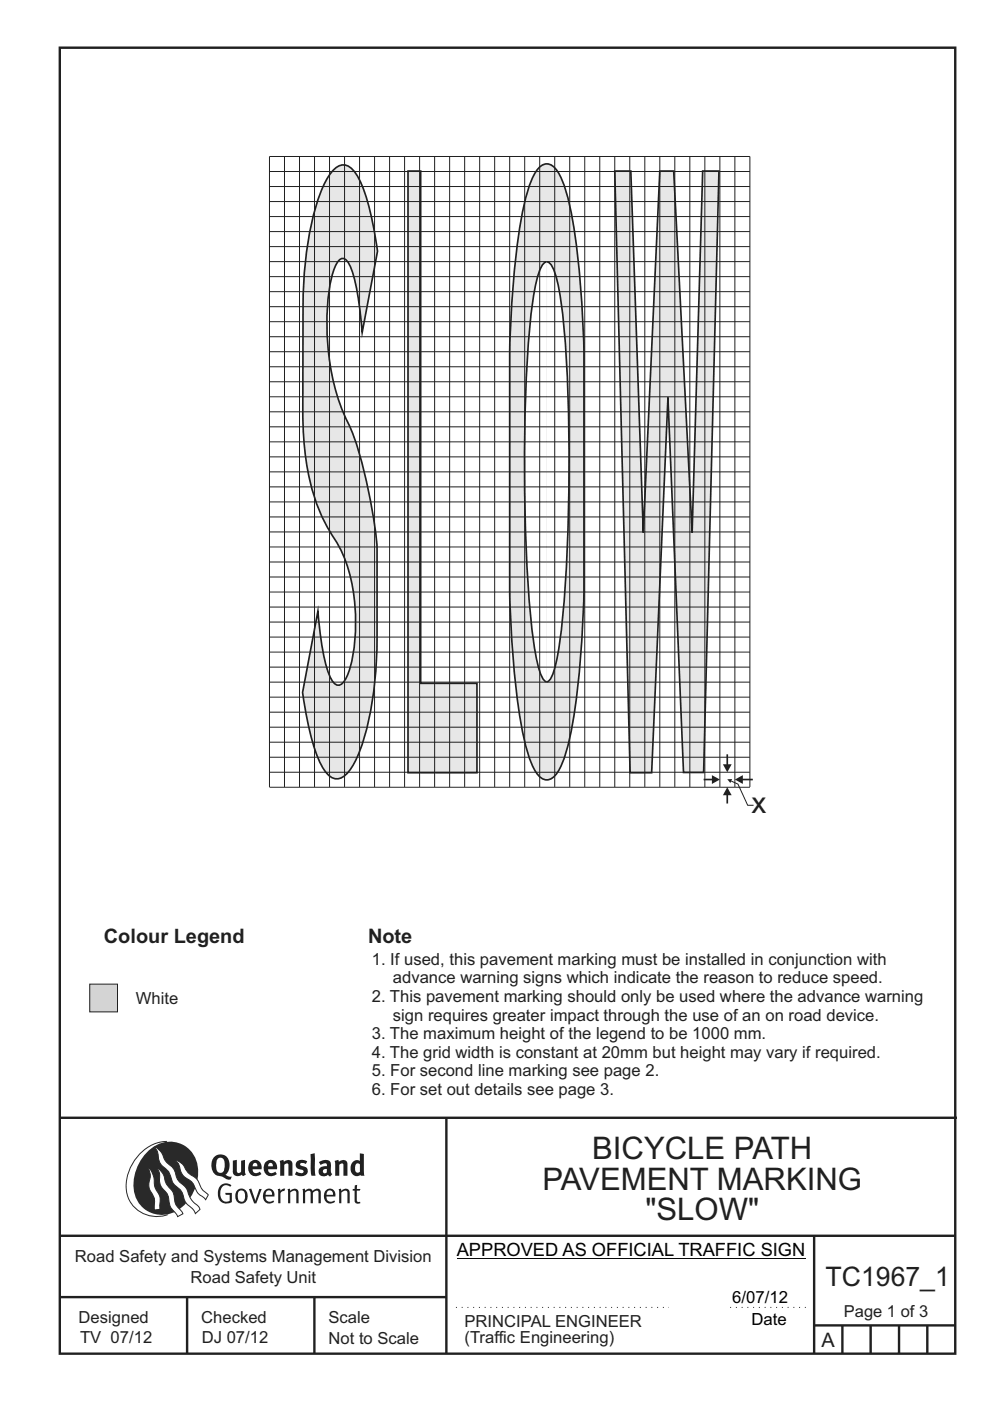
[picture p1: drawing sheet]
<svg xmlns="http://www.w3.org/2000/svg" width="210mm" height="297mm" viewBox="0 0 210 297" stroke-linecap="round" stroke-linejoin="round" font-family="sans-serif">
<g fill="none" stroke="#231f20" stroke-width=".51">
<path d="M12.7 10.1h189.9v276.9h-189.9zM12.7 237h190.3M94.7 236.9v50.1M12.7 262h190M12.7 275h82M39.7 275v12M66.7 275v12M172.7 262v25M172.7 281h30M178.7 281v6M184.7 281v6M190.7 281v6"/>
<path d="M196.7 281v6"/>
</g>
<path d="M96.9 266.8h73.9" fill="none" stroke="#000" stroke-width=".21"/>
<path d="M96.7 277.2h45.2M154.9 277.2h16.6" fill="none" stroke="#231f20" stroke-width=".21" stroke-dasharray=".2 1" stroke-linecap="butt"/>
<path d="M35.4 242a9.3 9.3 0 0 0-8.6 8.6 6.5 6.5 0 0 0 8.8 6.9" fill="none" stroke="#2b2824" stroke-width=".21"/>
<path d="M31.4 244.1a6.1 6.1 0 0 1 6.8-1.7 6.1 6.1 0 0 1 3.8 5.8 9.5 9.5 0 0 1-5.9 9.1 6 6 0 0 1-7.8-6.2 10.3 10.3 0 0 1 3.1-7z" fill-rule="evenodd" fill="#2b2824"/>
<g fill="#fff" stroke="#2b2824" stroke-width=".21">
<path d="M31.6 247.7a1.47 1.47 0 0 1 .7 1.1l.4 1.5a4.1 4.1 0 0 0 1.1 3l.2 1v2.1l-1.2 .2-.1-1a3.9 3.9 0 0 0-.9-3.3 5 5 0 0 1 .1-2.9z" fill-rule="evenodd"/>
<path d="M37.2 245.9l.6 .3a4.2 4.2 0 0 1 1.9 2.2l1.1 .9a3.2 3.2 0 0 1 1.7 2.2l.6 .9 1.1 1-.6 1-.4-.5a3.8 3.8 0 0 1-2-2.6 4.6 4.6 0 0 0-2-1.7 5.1 5.1 0 0 1-1.3-2.8z" fill-rule="evenodd"/>
<path d="M32.8 243.2a3.4 3.4 0 0 1 2 2.5l.8 1a4.3 4.3 0 0 1 2 3.2l.6 .9a5 5 0 0 1 2.1 3.1l.7 .9a2.97 2.97 0 0 1 1.4 1.6l-1 .9a3.2 3.2 0 0 0-1.5-1.8l-.7-.9a4.6 4.6 0 0 0-2.2-3.4 4 4 0 0 1-1-2.3 4 4 0 0 0-1.6-1.7 3.6 3.6 0 0 1-.9-2.7z" fill-rule="evenodd"/>
<path d="M33.4 247.7l.8 .7 .6 1a4.4 4.4 0 0 0 1.7 3.1l.4 .9a3.9 3.9 0 0 0 1.6 3.4l.3 .5-1.1 .6a3.5 3.5 0 0 0-1.4-1.7l-.2-.5a5.9 5.9 0 0 0-1-3.1 3.6 3.6 0 0 1-1.2-3.5z" fill-rule="evenodd"/>
</g>
<g fill="#231f20">
<path d="M46.8 251.4a1.74 1.74 0 0 1 2.3-.1l-.2 .3a1.25 1.25 0 0 0-1.5-.2 1.25 1.25 0 0 0-.7 1.2 1.74 1.74 0 0 0 1.3 2.2l.7-.2v-1.3h-.8l-.1-.4h1.4v2a1.92 1.92 0 0 1-2.2 0 1.92 1.92 0 0 1-.8-2.1l.3-1z" fill-rule="evenodd"/>
<path d="M50.6 252.7a.88 .88 0 0 1 1.1-.1 .88 .88 0 0 1 .3 1.1 .88 .88 0 0 1-.8 1.1l-.5-.2a2.24 2.24 0 0 1-.1-1.9zM50.3 252.4a1.93 1.93 0 0 0 .4 2.7 1.47 1.47 0 0 0 1.5-.4 1.47 1.47 0 0 0 .3-1.6 1.27 1.27 0 0 0-.9-1.1 1.27 1.27 0 0 0-1.3 .4z" fill-rule="evenodd"/>
<path d="M52.8 252.1l.5-.1 .9 2.6 .8-2.5h.5l-1.1 3h-.5z" fill-rule="evenodd"/>
<path d="M56.7 252.5a.72 .72 0 0 1 .8 0 .72 .72 0 0 1 .2 .8h-1.4zM56.4 252.2a1.74 1.74 0 0 0 .5 3l1.1-.3 .1-.1-.1-.3a.96 .96 0 0 1-1.2 .2 .96 .96 0 0 1-.5-1h1.9a1.25 1.25 0 0 0-.4-1.4 1.25 1.25 0 0 0-1.4-.1z" fill-rule="evenodd"/>
<path d="M58.9 252.1l.5-.1 .1 .5 .4-.4 .6-.1-.2 .5a.67 .67 0 0 0-.8 .7v1.9h-.5z" fill-rule="evenodd"/>
<path d="M61 252.1l.4-.1 .2 .4a.93 .93 0 0 1 1-.4 .93 .93 0 0 1 .7 .8v2.3h-.5v-2.5a.83 .83 0 0 0-1.2 .3v2.2h-.5z" fill-rule="evenodd"/>
<path d="M64.2 252.1l.4-.1 .2 .4a.87 .87 0 0 1 .8-.4 .87 .87 0 0 1 .7 .5h.1a.89 .89 0 0 1 .9-.5 .89 .89 0 0 1 .7 .8v2.3h-.4l-.1-2.6a.87 .87 0 0 0-1.1 .4v2.2h-.5l-.1-2.5a.8 .8 0 0 0-1.1 .3v2.2h-.4z" fill-rule="evenodd"/>
<path d="M69.6 252.5a.72 .72 0 0 1 .8 0 .72 .72 0 0 1 .2 .8h-1.3zM69.3 252.2a1.74 1.74 0 0 0 .6 3l1.1-.3 .1-.1-.2-.3a.96 .96 0 0 1-1.1 .2 .96 .96 0 0 1-.5-1h1.8a1.25 1.25 0 0 0-.4-1.4 1.25 1.25 0 0 0-1.4-.1z" fill-rule="evenodd"/>
<path d="M71.8 252.1l.5-.1 .2 .4a.93 .93 0 0 1 .9-.4 .93 .93 0 0 1 .8 .8v2.3h-.5l-.1-2.5a.83 .83 0 0 0-1.2 .3v2.2h-.5z" fill-rule="evenodd"/>
<path d="M75.3 251.3l.5-.1-.1 .9h.8l-.2 .3h-.6v2.3l.2 .1h.5v.3a.76 .76 0 0 1-1.2-.6v-2.1h-.4v-.3h.4z" fill-rule="evenodd"/>
<path d="M46.2 245.6l.4-.1a.95 .95 0 0 1 1.1 1.2v.4a1.13 1.13 0 0 1-1 1.6 1.39 1.39 0 0 1-.9-1.9l.2-.8zM45.6 245.1a2.61 2.61 0 0 0 .5 4.2l1.1 .2a1.66 1.66 0 0 0 1.7 .5l.3-.5-.7-.1-.7-.3a2.7 2.7 0 0 0-.1-4.1 1.97 1.97 0 0 0-2.1 .1z" fill-rule="evenodd"/>
<path d="M49.4 246.1l.8-.2 .1 2.5 .3 .3 .5-.3v-2.3l.9-.2v2.5l.2 .6-.6 .4-.3-.3a1.12 1.12 0 0 1-1.3 .2 1.12 1.12 0 0 1-.6-1.1z" fill-rule="evenodd"/>
<path d="M53.8 246.6h.6l.2 .7h-1zM53 246.5a1.74 1.74 0 0 0 .1 2.4 1.74 1.74 0 0 0 2.3 0l-.3-.5a.85 .85 0 0 1-.9 .3 .85 .85 0 0 1-.6-.8h1.9a1.47 1.47 0 0 0-.7-1.8 1.47 1.47 0 0 0-1.8 .4z" fill-rule="evenodd"/>
<path d="M57.1 246.6h.5l.3 .7h-1zM56.2 246.5a1.74 1.74 0 0 0 .1 2.4 1.74 1.74 0 0 0 2.4 0l-.3-.5a.85 .85 0 0 1-1 .3 .85 .85 0 0 1-.5-.8h1.9a1.47 1.47 0 0 0-.7-1.8 1.47 1.47 0 0 0-1.9 .4z" fill-rule="evenodd"/>
<path d="M59.3 246.1l.8-.2 .2 .4a.99 .99 0 0 1 1.1-.4 .99 .99 0 0 1 .6 1v2.4h-.8l-.1-2.5a.56 .56 0 0 0-.8 .2v2.3h-.9z" fill-rule="evenodd"/>
<path d="M62.9 246.4a1.97 1.97 0 0 1 2.3-.2l-.4 .6a.7 .7 0 0 0-1.1 .1l.4 .3a1.06 1.06 0 0 1 1.2 .9 1.06 1.06 0 0 1-.9 1.2 2.32 2.32 0 0 1-1.8-.3l.3-.6h.1a.86 .86 0 0 0 1.4 0 .85 .85 0 0 0-.9-.5 .94 .94 0 0 1-.6-1.5z" fill-rule="evenodd"/>
<path d="M68.6 248.1l.7-.3v.8l-.6 .1-.2-.4zM67.6 246.4l.5 .6a1.1 1.1 0 0 1 1.2-.2v.5a1.27 1.27 0 0 0-1.3 .2 1.27 1.27 0 0 0-.3 1.4 1.24 1.24 0 0 0 1.9 .2l.4 .4 .4-.6a1.3 1.3 0 0 1-.2-1.4 1.22 1.22 0 0 0-.4-1.4 2.31 2.31 0 0 0-2.2 .3z" fill-rule="evenodd"/>
<path d="M71 246.1l.7-.2 .2 .4a.99 .99 0 0 1 1.1-.4 .99 .99 0 0 1 .7 1v2.4h-.9v-2.5a.56 .56 0 0 0-.8 .2v2.3h-.9z" fill-rule="evenodd"/>
<path d="M75.6 246.7l.3-.1 .4 .3v1.5l-.6 .2a1.49 1.49 0 0 1-.1-1.9zM76.3 244.5v1.6a1.43 1.43 0 0 0-1.5 .2 1.43 1.43 0 0 0-.4 1.5 1.33 1.33 0 0 0 .6 1.4 1.33 1.33 0 0 0 1.5-.1v.2h.8l-.1-4.6z" fill-rule="evenodd"/>
<path d="M65.9 244.7l.8-.2 .2 4.8h-.8l-.2-1.2z" fill-rule="evenodd"/>
</g>
<path d="M19 208.7h5.9v5.8h-5.9z" fill-rule="evenodd" fill="#d1d3d4" stroke="#231f20" stroke-width=".21"/>
<path d="M154.3 159.9v2.3" fill="none" stroke="#231f20" stroke-width=".35"/>
<path d="M153.3 162h1.9l-.9 1.7z" fill="#231f20"/>
<path d="M154.3 168.5v1.9" fill="none" stroke="#231f20" stroke-width=".35"/>
<path d="M154.3 166.9l.9 1.7h-1.9z" fill="#231f20"/>
<path d="M157.4 165.3h2.3" fill="none" stroke="#231f20" stroke-width=".35"/>
<path d="M155.9 165.3l1.7-1v1.9z" fill="#231f20"/>
<path d="M149.2 165.3h1.9" fill="none" stroke="#231f20" stroke-width=".35"/>
<path d="M151 164.3l1.7 1-1.7 .9z" fill="#231f20"/>
<path d="M155.1 165.6l1.4 .7 2.1 4.4h1.2" fill="none" stroke="#231f20" stroke-width=".21"/>
<path d="M154.3 165.2h1l-.4 .8z" fill="#231f20"/>
<path d="M71.1 35.7a2.38 2.38 0 0 1 3.5 .1 15.9 15.9 0 0 1 3.4 6.9l1.4 6.5 .7 4-3.3 17.3a52.2 52.2 0 0 0-2.6-14.2l-.6-1-.6-.4-.6-.1a6 6 0 0 0-2.1 4.1 51.9 51.9 0 0 0 2.3 28.2 72.3 72.3 0 0 1 6.3 20.9l.8 5 .3 3.2v19.1a72.5 72.5 0 0 1-3.7 23.9 12.9 12.9 0 0 1-3.2 5.3 2.39 2.39 0 0 1-3.5-.2 16 16 0 0 1-3.3-6.9l-1.5-6.5-.6-4.1 3.2-17.2a58.8 58.8 0 0 0 2.1 12.5l.6 1.6 .6 1 .7 .5h.6a5.4 5.4 0 0 0 2.3-3.7 40.4 40.4 0 0 0-1.1-22.9l-1-2.2a47.7 47.7 0 0 1-5.3-10.4 57.1 57.1 0 0 1-2.7-18.8l.1-22.5a72.8 72.8 0 0 1 3.7-23.8 12.9 12.9 0 0 1 3.1-5.2z" fill-rule="evenodd" fill="#e6e7e8" stroke="#231f20" stroke-width=".36"/>
<path d="M115.1 56l.8-.5 .1 89.1-.7-.5a26.8 26.8 0 0 1-2.4-9.7 378.7 378.7 0 0 1-.6-64.8 53.7 53.7 0 0 1 2.1-12.2zM116 55.5v89.1l.7-.5a27.4 27.4 0 0 0 2.3-9.7 381.2 381.2 0 0 0 .7-64.8 53 53 0 0 0-2.2-12.2l-.7-1.4zM114.2 35.7a16.6 16.6 0 0 0-2.8 6.5 157.4 157.4 0 0 0-3.1 27.6l-.2 4.7v52.6a194.6 194.6 0 0 0 2.8 28.4 28.3 28.3 0 0 0 2.5 7.8l.8 1.1a2.16 2.16 0 0 0 3.6 0 16.7 16.7 0 0 0 2.7-6.5 158.1 158.1 0 0 0 3.2-27.7l.2-4.6-.1-52.7a193.7 193.7 0 0 0-2.8-28.4 28.2 28.2 0 0 0-2.4-7.7l-.8-1.1a2.16 2.16 0 0 0-3.6 0z" fill-rule="evenodd" fill="#e6e7e8"/>
<path d="M114.2 35.7a2.16 2.16 0 0 1 3.6 0 16.6 16.6 0 0 1 2.7 6.5 157.4 157.4 0 0 1 3.2 27.6l.2 4.7-.1 52.6a194.6 194.6 0 0 1-2.8 28.4 28.3 28.3 0 0 1-2.4 7.8l-.8 1.1a2.16 2.16 0 0 1-3.6 0 16.7 16.7 0 0 1-2.8-6.5 158.1 158.1 0 0 1-3.1-27.7l-.2-4.6v-52.7a193.7 193.7 0 0 1 2.8-28.4 28.2 28.2 0 0 1 2.5-7.7zM115.9 55.5l-.8 .5-.7 1.4a53.7 53.7 0 0 0-2.1 12.2 381.7 381.7 0 0 0 .6 64.8 26.8 26.8 0 0 0 2.4 9.7l.7 .5 .7-.5a27.4 27.4 0 0 0 2.3-9.7 381.2 381.2 0 0 0 .7-64.8 53 53 0 0 0-2.2-12.2l-.7-1.4-.8-.5" fill="none" stroke="#231f20" stroke-width=".36"/>
<g fill="#e6e7e8" stroke="#231f20" stroke-width=".36">
<path d="M130.4 36.3h3.4l2.6 76.6 3.5-76.6h3l3.9 76.6 2.2-76.6h3.5l-3.3 127.5h-4.2l-3.3-79.5-3.5 79.5h-4.6z" fill-rule="evenodd"/>
<path d="M86.5 36.3h2.7v108.6h12v18.9h-14.7z" fill-rule="evenodd"/>
</g>
<g fill="none" stroke="#231f20" stroke-width=".21">
<path d="M57.2 36.4h101.9M57.2 39.5h101.9M60.3 33.2v133.7M63.5 33.2v133.7M66.7 33.2v133.7M69.9 33.2v133.7M73.1 33.2v133.7M76.3 33.2v133.7M79.4 33.2v133.7M82.6 33.2v133.7M85.8 33.2v133.7M89 33.2v133.7"/>
<path d="M92.2 33.2v133.7M95.4 33.2v133.7M98.6 33.2v133.7M101.7 33.2v133.7M104.9 33.2v133.7M108.1 33.2v133.7M111.3 33.2v133.7M114.5 33.2v133.7M117.7 33.2v133.7M120.8 33.2v133.7M124 33.2v133.7M127.2 33.2v133.7"/>
<path d="M130.4 33.2v133.7M133.6 33.2v133.7M136.8 33.2v133.7M139.9 33.2v133.7M143.1 33.2v133.7M146.3 33.2v133.7M149.5 33.2v133.7M152.7 33.2v133.7M155.9 33.2v133.7M57.2 42.7h101.9M57.2 45.9h101.9M57.2 49.1h101.9"/>
<path d="M57.2 52.3h101.9M57.2 55.5h101.9M57.2 58.7h101.9M57.2 61.8h101.9M57.2 65h101.9M57.2 68.2h101.9M57.2 71.4h101.9M57.2 74.6h101.9M57.2 77.8h101.9M57.2 80.9h101.9M57.2 84.1h101.9M57.2 87.3h101.9"/>
<path d="M57.2 90.5h101.9M57.2 93.7h101.9M57.2 96.9h101.9M57.2 100h101.9M57.2 103.2h101.9M57.2 106.4h101.9M57.2 109.6h101.9M57.2 112.8h101.9M57.2 116h101.9M57.2 119.2h101.9M57.2 122.3h101.9M57.2 125.5h101.9"/>
<path d="M57.2 128.7h101.9M57.2 131.9h101.9M57.2 135.1h101.9M57.2 138.3h101.9M57.2 141.4h101.9M57.2 144.6h101.9M57.2 147.8h101.9M57.2 151h101.9M57.2 154.2h101.9M57.2 157.4h101.9M57.2 166.9v-133.7h101.9v133.7M57.2 160.5h101.9"/>
<path d="M57.2 163.7h101.9M57.2 166.9h101.9"/>
</g>
<g font-size="6.6" fill="#231f20">
<text x="125.6" y="245.7">BICYCLE PATH</text>
<text x="115" y="252.2">PAVEMENT MARKING</text>
<text x="136.9" y="258.7">&quot;SLOW&quot;</text>
</g>
<text font-size="6.3" fill="#231f20" x="159.4" y="172.4">x</text>
<text font-size="5.7" fill="#231f20" x="175.1" y="272.7">TC1967_1</text>
<g font-size="4.2" fill="#231f20">
<text x="22" y="200">Colour Legend</text>
<text x="78.1" y="200">Note</text>
<text x="174.2" y="285.5">A</text>
</g>
<text font-size="3.9" x="96.9" y="266.3">APPROVED AS OFFICIAL TRAFFIC SIGN</text>
<g font-size="3.6">
<text x="155.3" y="276.2">6/07/12</text>
<text x="159.4" y="281">Date</text>
</g>
<g font-size="3.5" fill="#231f20">
<text x="78.9" y="204.6">1. If used, this pavement marking must be installed in conjunction with</text>
<text x="83.3" y="208.5">advance warning signs which indicate the reason to reduce speed.</text>
<text x="28.8" y="212.9">White</text>
<text x="78.9" y="212.5">2. This pavement marking should only be used where the advance warning</text>
<text x="78.9" y="220.3">3. The maximum height of the legend to be 1000 mm.</text>
<text x="83.3" y="216.4">sign requires greater impact through the use of an on road device.</text>
<text x="78.9" y="224.3">4. The grid width is constant at 20mm but height may vary if required.</text>
<text x="78.9" y="228.2">5. For second line marking see page 2.</text>
<text x="78.9" y="232.2">6. For set out details see page 3.</text>
<text x="15.9" y="267.6">Road Safety and Systems Management Division</text>
<text x="40.4" y="271.9">Road Safety Unit</text>
<text x="16.7" y="280.5">Designed</text>
<text x="42.7" y="280.5">Checked</text>
<text x="69.7" y="280.5">Scale</text>
<text x="98.5" y="281.4">PRINCIPAL ENGINEER</text>
<text x="179" y="279.2">Page 1 of 3</text>
<text x="17" y="284.8">TV 07/12</text>
<text x="42.8" y="284.8">DJ 07/12</text>
<text x="69.7" y="285">Not to Scale</text>
<text x="98.5" y="284.8">(Traffic Engineering)</text>
</g>
</svg>
